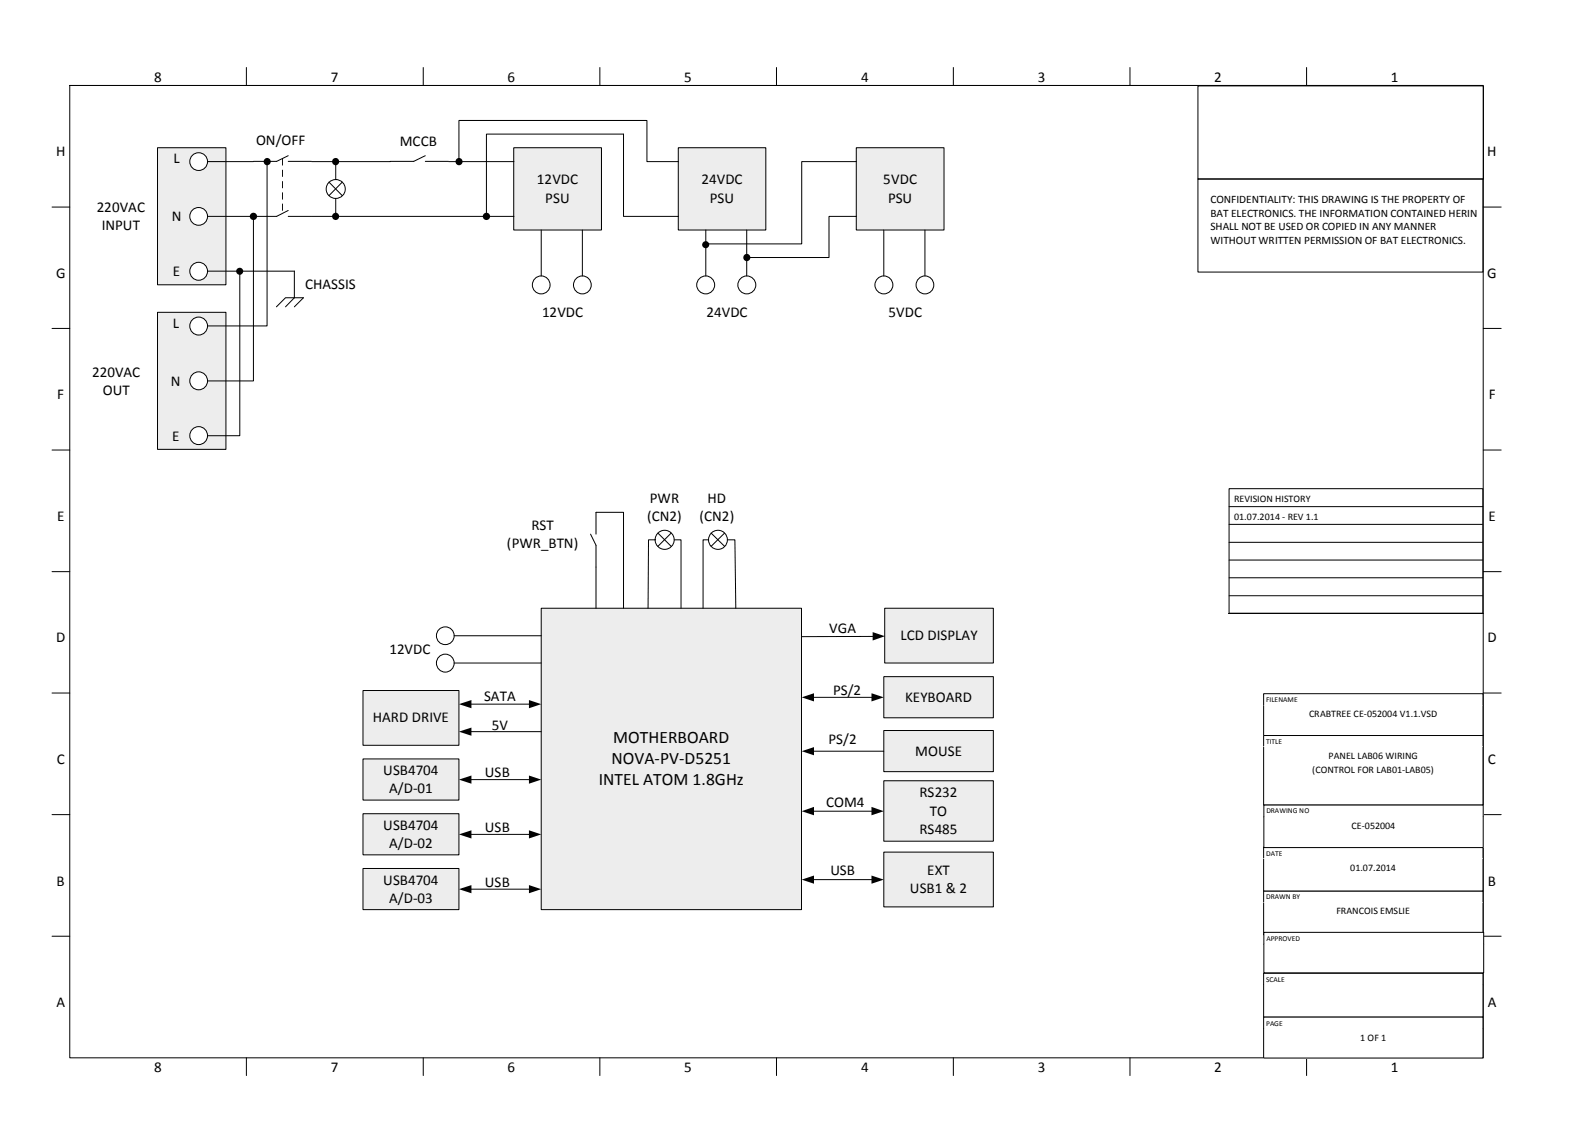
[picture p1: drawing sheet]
<svg xmlns="http://www.w3.org/2000/svg" width="297mm" height="210mm" viewBox="0 0 297 210" stroke-linecap="round" stroke-linejoin="round" font-family="sans-serif">
<path d="M29.3 58.2h12.8v25.5h-12.8z" fill-rule="evenodd" fill="#e8eef7"/>
<path d="M29.3 58.2h12.8v25.5h-12.8z" fill="none" stroke="#000" stroke-width=".19"/>
<path d="M29.3 27.5h12.8v25.5h-12.8z" fill-rule="evenodd" fill="#e8eef7"/>
<g fill="none" stroke="#000" stroke-width=".19">
<path d="M13 15.9h263.2v181.1h-263.2zM45.9 12.6v3.3M78.8 12.6v3.3M111.7 12.6v3.3M144.6 12.6v3.3M177.5 12.6v3.3M210.4 12.6v3.3M243.3 12.6v3.3M9.7 38.6h3.3M29.3 27.5h12.8v25.5h-12.8zM276.2 38.6h3.4M9.7 61.2h3.3"/>
<path d="M276.2 61.2h3.4M9.7 83.8h3.3M276.2 83.8h3.4M9.7 106.5h3.3M276.2 106.5h3.4M9.7 129.1h3.3M276.2 129.1h3.4M9.7 151.7h3.3M276.2 151.7h3.4M9.7 174.4h3.3M276.2 174.4h3.4M45.9 197v3.3"/>
<path d="M78.8 197v3.3M111.7 197v3.3M144.6 197v3.3M177.5 197v3.3M210.4 197v3.3M243.3 197v3.3"/>
</g>
<path d="M228.9 91h47.2v23.3h-47.2z" fill-rule="evenodd" fill="#fff"/>
<path d="M223.1 33.3h53.1v17.4h-53.1zM228.9 91h47.2v23.3h-47.2zM228.9 94.4h47.2M228.9 97.7h47.2M228.9 101h47.2M228.9 104.3h47.2M228.9 107.6h47.2M228.9 111h47.2M228.9 114.3h47.2" fill="none" stroke="#000" stroke-width=".19"/>
<path d="M235.3 165.9h40.9v2.2h-40.9z" fill-rule="evenodd" fill="#fff"/>
<path d="M235.3 168.1v-2.2h40.9v2.2" fill="none" stroke="#000" stroke-width=".19"/>
<path d="M235.3 168.1h40.9v6h-40.9z" fill-rule="evenodd" fill="#fff"/>
<path d="M235.3 168.1v6h40.9v-6" fill="none" stroke="#000" stroke-width=".19"/>
<path d="M235.3 181.3h40.9v2.2h-40.9z" fill-rule="evenodd" fill="#fff"/>
<path d="M235.3 183.5v-2.2h40.9v2.2" fill="none" stroke="#000" stroke-width=".19"/>
<path d="M235.3 183.5h40.9v5.9h-40.9z" fill-rule="evenodd" fill="#fff"/>
<path d="M235.3 183.5v5.9h40.9v-5.9" fill="none" stroke="#000" stroke-width=".19"/>
<path d="M235.3 136.9h40.9v2.2h-40.9z" fill-rule="evenodd" fill="#fff"/>
<path d="M235.3 139.1v-2.2h40.9v2.2" fill="none" stroke="#000" stroke-width=".19"/>
<path d="M235.3 139.1h40.9v10.8h-40.9z" fill-rule="evenodd" fill="#fff"/>
<path d="M235.3 139.1v10.8h40.9v-10.8" fill="none" stroke="#000" stroke-width=".19"/>
<path d="M235.3 157.8h40.9v2.2h-40.9z" fill-rule="evenodd" fill="#fff"/>
<path d="M235.3 160v-2.2h40.9v2.2" fill="none" stroke="#000" stroke-width=".19"/>
<path d="M235.3 160h40.9v5.9h-40.9z" fill-rule="evenodd" fill="#fff"/>
<path d="M235.3 160v5.9h40.9v-5.9" fill="none" stroke="#000" stroke-width=".19"/>
<path d="M235.3 189.4h40.9v2.2h-40.9z" fill-rule="evenodd" fill="#fff"/>
<path d="M235.3 191.6v-2.2h40.9v2.2" fill="none" stroke="#000" stroke-width=".19"/>
<path d="M235.3 191.6h40.9v5.5h-40.9z" fill-rule="evenodd" fill="#fff"/>
<path d="M235.3 191.6v5.5h40.9v-5.5" fill="none" stroke="#000" stroke-width=".19"/>
<path d="M235.3 129.2h40.9v2.2h-40.9z" fill-rule="evenodd" fill="#fff"/>
<path d="M235.3 131.4v-2.2h40.9v2.2" fill="none" stroke="#000" stroke-width=".19"/>
<path d="M235.3 131.4h40.9v5.6h-40.9z" fill-rule="evenodd" fill="#fff"/>
<path d="M235.3 131.4v5.6h40.9v-5.6" fill="none" stroke="#000" stroke-width=".19"/>
<path d="M235.4 173.7h40.9v2.2h-40.9z" fill-rule="evenodd" fill="#fff"/>
<path d="M235.4 175.9v-2.2h40.9v2.2" fill="none" stroke="#000" stroke-width=".19"/>
<path d="M235.4 175.9h40.9v5.3h-40.9z" fill-rule="evenodd" fill="#fff"/>
<path d="M235.4 175.9v5.3h40.9v-5.3" fill="none" stroke="#000" stroke-width=".19"/>
<path d="M235.4 149.9h40.8v2.2h-40.8z" fill-rule="evenodd" fill="#fff"/>
<path d="M235.4 152.1v-2.2h40.8v2.2" fill="none" stroke="#000" stroke-width=".19"/>
<path d="M235.4 152.1h40.8v5.8h-40.8z" fill-rule="evenodd" fill="#fff"/>
<path d="M223.1 16h53.2v17.4h-53.2zM235.4 152.1v5.8h40.8v-5.8" fill="none" stroke="#000" stroke-width=".19"/>
<circle cx="37" cy="30.1" r="1.66" fill="#fff"/>
<circle cx="37" cy="30.1" r="1.66" fill="none" stroke="#000" stroke-width=".19"/>
<circle cx="37" cy="40.3" r="1.66" fill="#fff"/>
<circle cx="37" cy="40.3" r="1.66" fill="none" stroke="#000" stroke-width=".19"/>
<circle cx="37" cy="50.5" r="1.66" fill="#fff"/>
<g fill="none" stroke="#000" stroke-width=".19">
<path d="M53.7 29l-2.2 1.1h-4.3M53.7 30.1h4.3M53.7 39.2l-2.2 1.1h-4.3M53.7 40.3h4.3"/>
<circle cx="37" cy="50.5" r="1.66"/>
</g>
<path d="M52.5 29.5h.2l-.1 1.4zM52.5 31.7h.2l-.1 1.3zM52.5 33.8h.2l-.1 1.3zM52.6 35.8v1.4zM52.5 38h.2l-.1 1.3z" fill="#000"/>
<circle cx="62.5" cy="35.2" r="1.77" fill="#fff"/>
<g fill="none" stroke="#000" stroke-width=".19">
<path d="M61.3 33.9l2.5 2.5M63.8 33.9l-2.5 2.5M79.2 29l-2.2 1.1h-4.3M79.2 30.1h4.3"/>
<circle cx="62.5" cy="35.2" r="1.77"/>
</g>
<path d="M95.7 27.5h16.3v15.3h-16.3z" fill-rule="evenodd" fill="#e8eef7"/>
<path d="M95.7 27.5h16.3v15.3h-16.3z" fill="none" stroke="#000" stroke-width=".19"/>
<path d="M126.3 27.5h16.3v15.3h-16.3z" fill-rule="evenodd" fill="#e8eef7"/>
<path d="M38.6 30.1h8.6M58 30.1h14.7M62.5 30.1v3.3M62.5 37v3.3M83.6 30.1h12.1M126.3 27.5h16.3v15.3h-16.3zM38.6 40.3h8.6M58 40.3h37.7" fill="none" stroke="#000" stroke-width=".19"/>
<g fill="#000">
<circle cx="62.5" cy="30.1" r=".67"/>
<circle cx="62.5" cy="40.3" r=".67"/>
</g>
<path d="M54.8 55.5l-1.6 1.6z" fill="#fff"/>
<path d="M85.5 30.1v-7.7h35v7.7h5.8M38.6 50.5h16.3M51.5 57.1l1.7-1.6h3.3l-1.7 1.6M54.8 50.5v5l-1.6 1.6M90.6 40.3v-15.3h25.5v15.3h10.2" fill="none" stroke="#000" stroke-width=".19"/>
<g fill="#000">
<circle cx="85.5" cy="30.1" r=".66"/>
<circle cx="90.6" cy="40.3" r=".68"/>
</g>
<circle cx="100.8" cy="53.1" r="1.66" fill="#fff"/>
<circle cx="100.8" cy="53.1" r="1.66" fill="none" stroke="#000" stroke-width=".19"/>
<circle cx="108.5" cy="53.1" r="1.66" fill="#fff"/>
<circle cx="108.5" cy="53.1" r="1.66" fill="none" stroke="#000" stroke-width=".19"/>
<circle cx="131.4" cy="53.1" r="1.67" fill="#fff"/>
<circle cx="131.4" cy="53.1" r="1.67" fill="none" stroke="#000" stroke-width=".19"/>
<circle cx="139.1" cy="53.1" r="1.67" fill="#fff"/>
<g fill="none" stroke="#000" stroke-width=".19">
<path d="M100.8 42.8v8.6M108.5 42.8v8.6M131.4 42.8v8.6M139.1 42.8v8.6"/>
<circle cx="139.1" cy="53.1" r="1.67"/>
</g>
<path d="M159.5 27.5h16.3v15.3h-16.3z" fill-rule="evenodd" fill="#e8eef7"/>
<path d="M159.5 27.5h16.3v15.3h-16.3zM159.5 30.1h-10.2v15.3h-17.9M159.5 40.3h-5.1v7.7h-15.3" fill="none" stroke="#000" stroke-width=".19"/>
<g fill="#000">
<circle cx="131.4" cy="45.6" r=".66"/>
<circle cx="139.1" cy="48" r=".66"/>
</g>
<circle cx="164.6" cy="53.1" r="1.67" fill="#fff"/>
<circle cx="164.6" cy="53.1" r="1.67" fill="none" stroke="#000" stroke-width=".19"/>
<circle cx="172.3" cy="53.1" r="1.66" fill="#fff"/>
<g fill="none" stroke="#000" stroke-width=".19">
<path d="M164.6 42.8v8.6M172.3 42.8v8.6"/>
<circle cx="172.3" cy="53.1" r="1.66"/>
</g>
<circle cx="37" cy="60.7" r="1.66" fill="#fff"/>
<circle cx="37" cy="60.7" r="1.66" fill="none" stroke="#000" stroke-width=".19"/>
<circle cx="37" cy="70.9" r="1.66" fill="#fff"/>
<circle cx="37" cy="70.9" r="1.66" fill="none" stroke="#000" stroke-width=".19"/>
<circle cx="37" cy="81.1" r="1.66" fill="#fff"/>
<g fill="none" stroke="#000" stroke-width=".19">
<path d="M49.7 30.1v30.6h-11.1M44.7 50.5v30.7h-6.1M47.2 40.3v30.7h-8.6"/>
<circle cx="37" cy="81.1" r="1.66"/>
</g>
<g fill="#000">
<circle cx="49.8" cy="30.1" r=".66"/>
<circle cx="44.6" cy="50.5" r=".66"/>
<circle cx="47.2" cy="40.3" r=".68"/>
</g>
<path d="M100.8 113.3h48.5v56.1h-48.5z" fill-rule="evenodd" fill="#e8eef7"/>
<path d="M100.8 113.3h48.5v56.1h-48.5z" fill="none" stroke="#000" stroke-width=".19"/>
<circle cx="82.9" cy="118.4" r="1.66" fill="#fff"/>
<circle cx="82.9" cy="118.4" r="1.66" fill="none" stroke="#000" stroke-width=".19"/>
<circle cx="82.9" cy="123.5" r="1.66" fill="#fff"/>
<g fill="none" stroke="#000" stroke-width=".19">
<path d="M84.6 118.4h16.2M84.6 123.5h16.2"/>
<circle cx="82.9" cy="123.5" r="1.66"/>
</g>
<path d="M67.6 128.6h17.9v10.2h-17.9z" fill-rule="evenodd" fill="#e8eef7"/>
<path d="M67.6 128.6h17.9v10.2h-17.9zM87.6 131.1h11.1M87.6 136.3h13.2" fill="none" stroke="#000" stroke-width=".19"/>
<path d="M85.5 131.1l2.3-.7v1.5zM85.5 136.3l2.3-.8v1.5zM98.5 130.4l2.3 .7-2.3 .8z" fill="#000"/>
<path d="M67.6 141.4h17.9v7.6h-17.9z" fill-rule="evenodd" fill="#e8eef7"/>
<path d="M67.6 141.4h17.9v7.6h-17.9z" fill="none" stroke="#000" stroke-width=".19"/>
<path d="M67.6 151.6h17.9v7.6h-17.9z" fill-rule="evenodd" fill="#e8eef7"/>
<path d="M67.6 151.6h17.9v7.6h-17.9z" fill="none" stroke="#000" stroke-width=".19"/>
<path d="M67.6 161.8h17.9v7.6h-17.9z" fill-rule="evenodd" fill="#e8eef7"/>
<path d="M162.7 118.5l-13.4 .1M87.6 145.2h11.1M87.6 155.4h11.1M67.6 161.8h17.9v7.6h-17.9zM87.6 165.6h11.1" fill="none" stroke="#000" stroke-width=".19"/>
<path d="M162.5 117.7l2.3 .8-2.3 .8zM85.5 145.2l2.3-.8v1.6zM85.5 155.4l2.3-.8v1.6zM98.5 144.4l2.3 .8-2.3 .8zM98.5 154.6l2.3 .8-2.3 .8zM85.5 165.6l2.3-.8v1.6zM98.5 164.8l2.3 .8-2.3 .8z" fill="#000"/>
<path d="M164.8 113.3h20.2v10.2h-20.2z" fill-rule="evenodd" fill="#e8eef7"/>
<path d="M164.8 113.3h20.2v10.2h-20.2z" fill="none" stroke="#000" stroke-width=".19"/>
<path d="M164.6 126h20.4v7.7h-20.4z" fill-rule="evenodd" fill="#e8eef7"/>
<path d="M164.6 126h20.4v7.7h-20.4z" fill="none" stroke="#000" stroke-width=".19"/>
<path d="M164.6 136.1h20.4v7.6h-20.4z" fill-rule="evenodd" fill="#e8eef7"/>
<path d="M151.4 129.9h11.1M151.4 139.9h13.2M164.6 136.1h20.4v7.6h-20.4z" fill="none" stroke="#000" stroke-width=".19"/>
<path d="M149.3 129.9l2.3-.8v1.5zM162.3 129.1l2.3 .8-2.3 .7zM149.3 139.9l2.3-.8v1.6z" fill="#000"/>
<path d="M164.6 145.4h20.4v11.3h-20.4z" fill-rule="evenodd" fill="#e8eef7"/>
<path d="M151.4 151.1h11.1M164.6 145.4h20.4v11.3h-20.4z" fill="none" stroke="#000" stroke-width=".19"/>
<path d="M149.3 151.1l2.3-.8v1.5zM162.3 150.3l2.3 .8-2.3 .7z" fill="#000"/>
<path d="M164.6 158.7h20.4v10.2h-20.4z" fill-rule="evenodd" fill="#e8eef7"/>
<path d="M110 99.5l1 2.1v11.7M111 99.5v-4.1h5.1v17.9M164.6 158.7h20.4v10.2h-20.4zM151.4 163.8h11.1" fill="none" stroke="#000" stroke-width=".19"/>
<path d="M149.3 163.8l2.3-.7v1.5zM162.3 163.1l2.3 .7-2.3 .8z" fill="#000"/>
<circle cx="123.8" cy="100.5" r="1.78" fill="#fff"/>
<g fill="none" stroke="#000" stroke-width=".19">
<path d="M122.5 99.3l2.5 2.5M125 99.3l-2.5 2.5"/>
<circle cx="123.8" cy="100.5" r="1.78"/>
</g>
<circle cx="133.7" cy="100.5" r="1.77" fill="#fff"/>
<g fill="none" stroke="#000" stroke-width=".19">
<path d="M132.4 99.3l2.6 2.5M135 99.3l-2.6 2.5M122 100.5h-1.2l-.1 12.8M125.6 100.5h1.2v12.8M131.9 100.5h-1v12.8M135.5 100.5h1.4l.1 12.8"/>
<circle cx="133.7" cy="100.5" r="1.77"/>
</g>
<g font-size="3.3">
<text x="113.9" y="142.3">NOVA-PV-D5251</text>
<text x="114.2" y="138.4">MOTHERBOARD</text>
<text x="111.5" y="146.3">INTEL ATOM 1.8GHz</text>
</g>
<g font-size="2.8">
<text x="28.7" y="15.2">8</text>
<text x="61.6" y="15.2">7</text>
<text x="94.5" y="15.2">6</text>
<text x="127.4" y="15.2">5</text>
<text x="160.4" y="15.2">4</text>
<text x="193.3" y="15.2">3</text>
<text x="226.1" y="15.2">2</text>
<text x="259" y="15.2">1</text>
<text x="10.5" y="29.1">H</text>
<text x="47.7" y="27">ON/OFF</text>
<text x="74.5" y="27.2">MCCB</text>
<text x="277" y="29.1">H</text>
<text x="32.3" y="30.3">L</text>
<text x="100" y="34.3">12VDC</text>
<text x="130.6" y="34.3">24VDC</text>
<text x="164.5" y="34.3">5VDC</text>
<text x="18" y="39.5">220VAC</text>
<text x="32" y="41.1">N</text>
<text x="101.6" y="37.7">PSU</text>
<text x="132.2" y="37.7">PSU</text>
<text x="165.4" y="37.7">PSU</text>
<text x="19" y="42.8">INPUT</text>
<text x="10.5" y="51.7">G</text>
<text x="32.2" y="51.4">E</text>
<text x="56.8" y="53.9">CHASSIS</text>
<text x="277" y="51.7">G</text>
<text x="101" y="59">12VDC</text>
<text x="131.6" y="59">24VDC</text>
<text x="165.5" y="59">5VDC</text>
<text x="32.2" y="61.1">L</text>
<text x="17.2" y="70.3">220VAC</text>
<text x="31.8" y="71.9">N</text>
<text x="10.7" y="74.4">F</text>
<text x="19.1" y="73.7">OUT</text>
<text x="277.2" y="74.4">F</text>
<text x="32.1" y="82.2">E</text>
<text x="121" y="93.6">PWR</text>
<text x="131.8" y="93.6">HD</text>
<text x="10.6" y="97">E</text>
<text x="99" y="98.7">RST</text>
<text x="120.5" y="97">(CN2)</text>
<text x="130.3" y="97">(CN2)</text>
<text x="277.2" y="97">E</text>
<text x="94.4" y="102.1">(PWR_BTN)</text>
<text x="10.5" y="119.6">D</text>
<text x="154.4" y="117.8">VGA</text>
<text x="167.7" y="119.2">LCD DISPLAY</text>
<text x="277" y="119.6">D</text>
<text x="72.5" y="121.8">12VDC</text>
<text x="90.2" y="130.6">SATA</text>
<text x="155.1" y="129.4">PS/2</text>
<text x="168.6" y="130.7">KEYBOARD</text>
<text x="69.4" y="134.5">HARD DRIVE</text>
<text x="91.6" y="136">5V</text>
<text x="10.6" y="142.3">C</text>
<text x="154.3" y="138.5">PS/2</text>
<text x="170.4" y="140.8">MOUSE</text>
<text x="277.1" y="142.3">C</text>
<text x="71.4" y="144.4">USB4704</text>
<text x="72.5" y="147.7">A/D-01</text>
<text x="90.3" y="144.7">USB</text>
<text x="171.2" y="148.5">RS232</text>
<text x="71.4" y="154.6">USB4704</text>
<text x="90.3" y="154.9">USB</text>
<text x="153.8" y="150.4">COM4</text>
<text x="171.2" y="155.3">RS485</text>
<text x="173.2" y="151.9">TO</text>
<text x="72.5" y="157.9">A/D-02</text>
<text x="10.5" y="164.9">B</text>
<text x="71.4" y="164.8">USB4704</text>
<text x="90.3" y="165.2">USB</text>
<text x="154.6" y="163">USB</text>
<text x="169.5" y="166.3">USB1 &amp; 2</text>
<text x="172.7" y="163">EXT</text>
<text x="277.1" y="164.9">B</text>
<text x="72.5" y="168.1">A/D-03</text>
<text x="10.5" y="187.5">A</text>
<text x="277.1" y="187.5">A</text>
<text x="28.7" y="199.6">8</text>
<text x="61.6" y="199.6">7</text>
<text x="94.5" y="199.6">6</text>
<text x="127.4" y="199.6">5</text>
<text x="160.4" y="199.6">4</text>
<text x="193.3" y="199.6">3</text>
<text x="226.1" y="199.6">2</text>
<text x="259" y="199.6">1</text>
</g>
<g font-size="2.1">
<text x="225.4" y="37.8">CONFIDENTIALITY: THIS DRAWING IS THE PROPERTY OF</text>
<text x="225.4" y="40.3">BAT ELECTRONICS. THE INFORMATION CONTAINED HERIN</text>
<text x="225.4" y="42.9">SHALL NOT BE USED OR COPIED IN ANY MANNER</text>
<text x="225.4" y="45.4">WITHOUT WRITTEN PERMISSION OF BAT ELECTRONICS.</text>
</g>
<g font-size="1.9">
<text x="229.8" y="93.5">REVISION HISTORY</text>
<text x="229.8" y="96.9">01.07.2014 - REV 1.1</text>
<text x="243.8" y="133.6">CRABTREE CE-052004 V1.1.VSD</text>
<text x="244.4" y="143.9">(CONTROL FOR LAB01-LAB05)</text>
<text x="247.4" y="141.3">PANEL LAB06 WIRING</text>
<text x="251.7" y="154.3">CE-052004</text>
<text x="251.5" y="162.2">01.07.2014</text>
<text x="248.9" y="170.3">FRANCOIS EMSLIE</text>
<text x="253.3" y="193.8">1 OF 1</text>
</g>
<g font-size="1.4">
<text x="235.8" y="130.8">FILENAME</text>
<text x="235.8" y="138.5">TITLE</text>
<text x="235.8" y="151.5">DRAWING NO</text>
<text x="235.8" y="159.3">DATE</text>
<text x="235.8" y="167.5">DRAWN BY</text>
<text x="235.8" y="175.2">APPROVED</text>
<text x="235.8" y="182.8">SCALE</text>
<text x="235.8" y="191">PAGE</text>
</g>
</svg>
